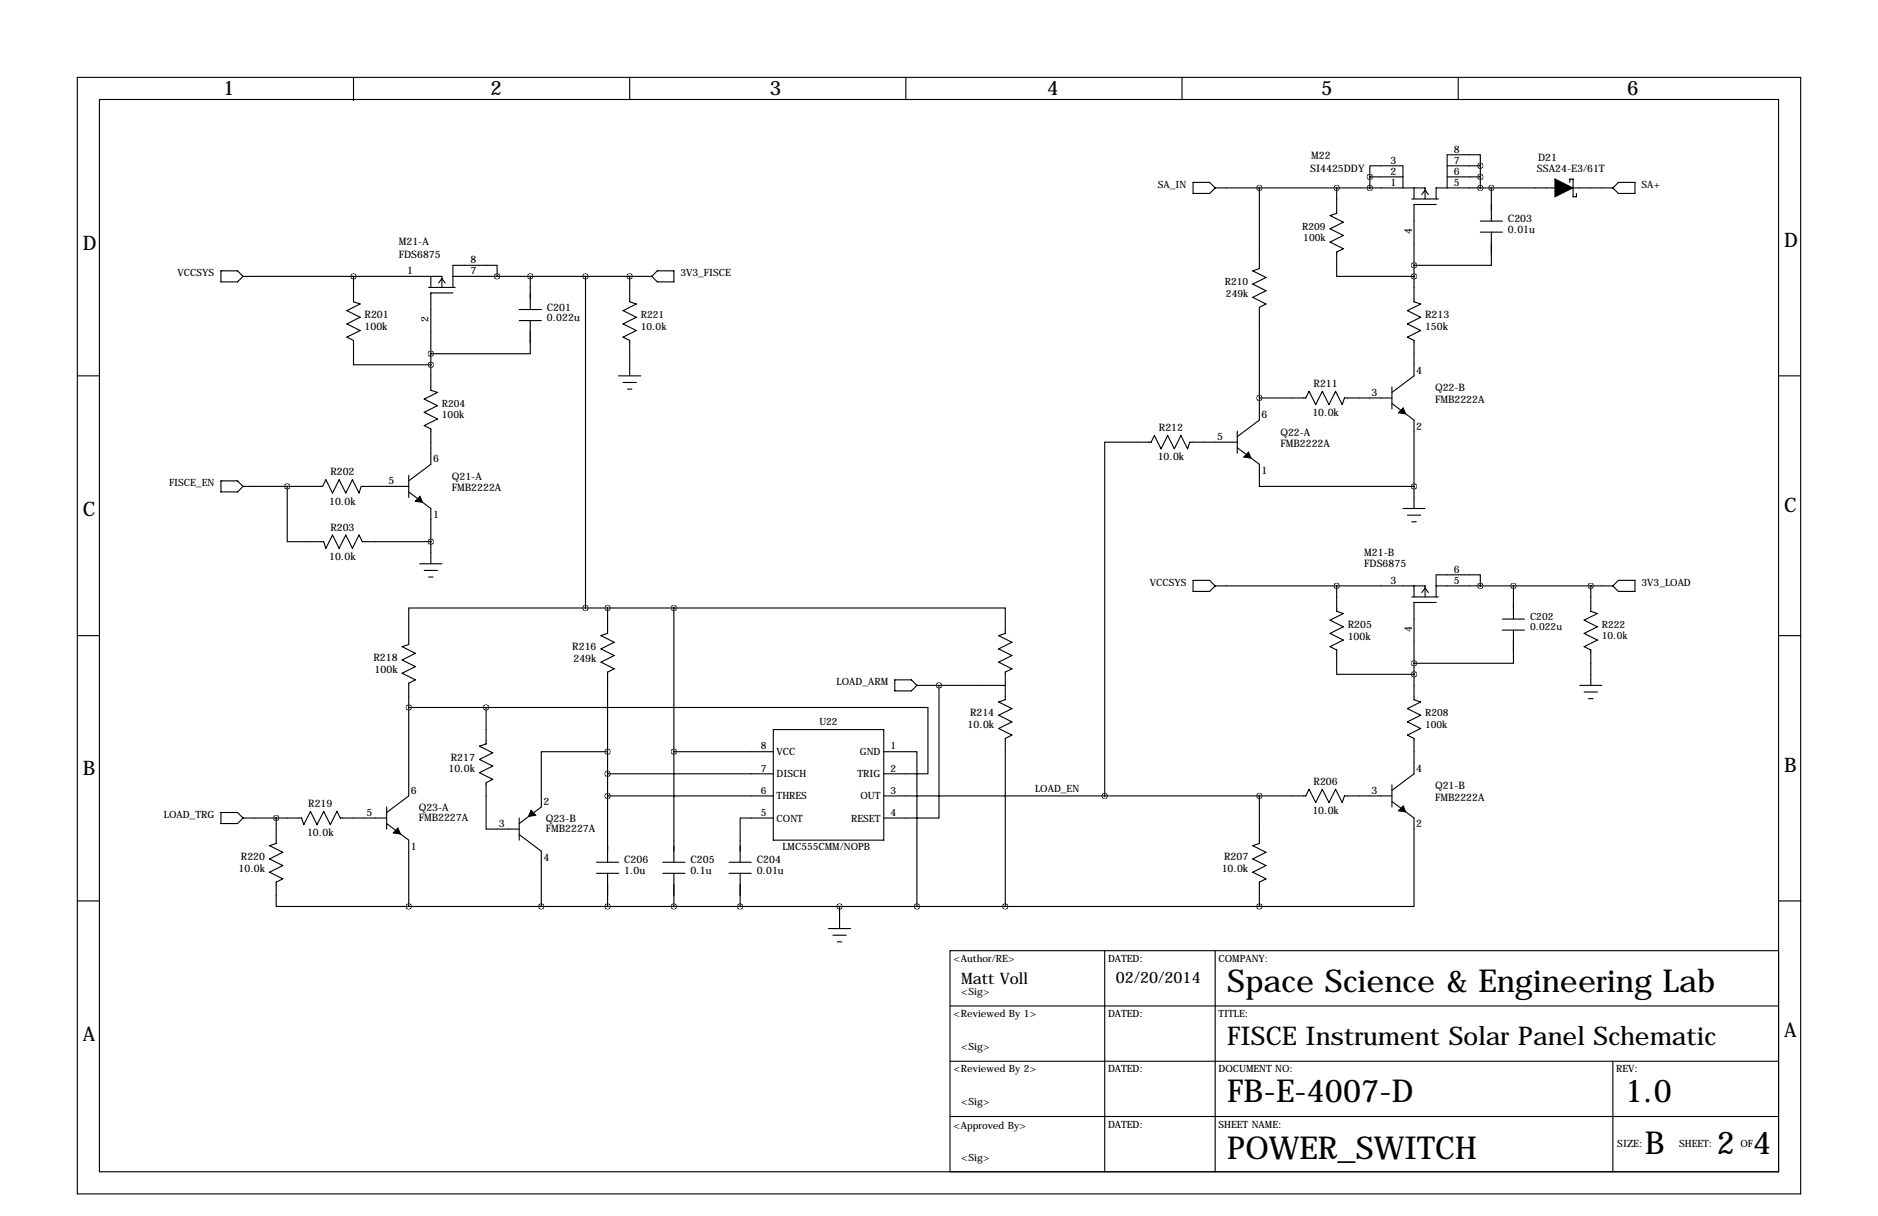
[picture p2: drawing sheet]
<svg xmlns="http://www.w3.org/2000/svg" width="432mm" height="279mm" viewBox="0 0 432 279" stroke-linecap="round" stroke-linejoin="round" font-family="sans-serif">
<g fill="none" stroke="#000" stroke-width=".25">
<path d="M17.8 17.8h396.2v256.5h-396.2zM81.3 17.8v5.3M144.8 17.8v5.1M208.3 17.8v5.1M271.8 17.8v5.1M335.3 17.8v5.1M22.9 22.9h386v246.3h-386zM332.7 38.1h7.7M340.4 38.1v-2.5h-7.7v7.6M340.4 38.1v5.1M274.3 41.9h3.8l1.3 1.3-1.3 1.2h-3.8zM279.4 43.2h48.3v2.5"/>
<path d="M289.6 43.2v18.5l-1.6 .5 3.1 1.6-3.1 1.5 3.1 1.5-3.1 1.5 3.1 1.5-1.5 .8v25.9l-5.1 3.8M307.3 43.2v5.8l-1.5 .5 3.1 1.6-3.1 1.5 3.1 1.5-3.1 1.5 3.1 1.6-1.6 .7v5.6h17.8M315 40.6v-2.5h7.6v5.1M315 40.6h7.6M315 40.6v2.6M324.6 45.7h6.1M325.1 43.2v2.5M326.9 44.7l.8-1 .7 1M330.2 47h-5.1v22.3l1.5 .5-3 1.6 3 1.5-3 1.5 3 1.5-3 1.6 1.5 .7v8.2l-5.1 3.8M332.7 40.6h7.7M340.4 50.8h5M340.4 53.3h5"/>
<path d="M342.9 53.3v7.7h-17.8M342.9 43.2v7.6M357.5 43.2h-27.3v2.5M360.9 41.9v-.8h.8v4.1h.8v-.8M361.6 43.2h9.2M370.8 43.2l1.3-1.3h3.8v2.5h-3.8zM50.8 62.2h3.8l1.3 1.3-1.3 1.3h-3.8zM55.9 63.5h45.7v2.5M81.3 63.5v5.8l1.5 .5-3 1.6 3 1.5-3 1.5 3 1.5-3 1.6 1.5 .7v5.6h17.8M98.6 66h6M99.1 63.5v2.5M100.8 65l.8-1 .8 1"/>
<path d="M104.1 67.3h-5v22.4l1.5 .5-3.1 1.5 3.1 1.5-3.1 1.5 3.1 1.6-3.1 1.5 1.6 .8v8.1l-5.1 3.8M104.1 63.5h45.8M114.3 63.5v-2.5h-10.2v5M119.4 71.1h5.1M119.4 73.7h5.1M121.9 73.7v7.6h-22.8M121.9 63.5v7.6M134.6 63.5v76.2M144.8 63.5v5.8l1.5 .5-3 1.6 3 1.5-3 1.5 3 1.5-3 1.6 1.5 .7v8.2M149.9 63.5l1.2-1.3h3.8v2.6h-3.8zM17.8 86.4h5.1M142.2 86.4h5.1"/>
<path d="M143.3 87.9h3M144.3 89.4h1M284.5 99.1v5M289.6 91.4h10.6l.8-1.5 1.5 3.1 1.5-3.1 1.6 3.1 1.5-3.1 1.5 3.1 .5-1.6h10.9M320 92.7l5.1 3.8v20.3M320 88.9v5.1M408.9 86.4h5.1M50.8 110.5h3.8l1.3 1.3-1.3 1.2h-3.8zM55.9 111.8h18.3l.7-1.6 1.6 3.1 1.5-3.1 1.5 3.1 1.5-3.1 1.5 3.1 .6-1.5h10.9M66 111.8v12.7h8.4l.5 1.5 1.6-3.1 1.5 3.1 1.5-3.1 1.5 3.1 1.5-3.1 .8 1.6h15.8M94 113l5.1 3.8v12.7M94 109.2v5.1"/>
<path d="M284.5 102.9l5.1 3.8v5.1h35.5M284.5 101.6h-10.9l-.6 1.5-1.5-3-1.5 3-1.5-3-1.5 3-1.6-3-.7 1.5h-10.7v81.3M322.6 116.8h5.1M323.6 118.4h3M324.6 119.9h1M96.5 129.5h5.1M97.5 131.1h3.1M98.6 132.6h1M134.6 139.7h-40.6v8.4l-1.5 .5 3 1.5-3 1.5 3 1.6-3 1.5 3 1.5-1.5 .8v25.9l-5.1 3.8M134.6 139.7h20.3M139.7 139.7v5.8l-1.5 .5 3 1.6-3 1.5 3 1.5-3 1.5 3 1.6-1.5 .7v43.7M154.9 139.7h76.2v5.8l-1.5 .5 3.1 1.6-3.1 1.5 3.1 1.5-3.1 1.5 3.1 1.6-1.6 .7v6.4l-1.5 .5 3.1 1.5-3.1 1.5 3.1 1.6-3.1 1.5 3.1 1.5-1.6 .8v38.6"/>
<path d="M154.9 139.7v58.4M274.3 133.3h3.8l1.3 1.3-1.3 1.3h-3.8zM279.4 134.6h48.3v2.6M307.3 134.6v5.9l1.6 .5-3.1 1.5 3.1 1.5-3.1 1.5 3.1 1.6-3.1 1.5 1.5 .8v5.5h17.8M324.6 137.2h6.1M325.1 134.6v2.6M326.9 136.1l.8-1 .7 1M330.2 138.4h-5.1v22.4l1.5 .5-3 1.5 3 1.5-3 1.6 3 1.5-3 1.5 1.5 .8v8.1l-5.1 3.8M330.2 134.6h40.6M340.4 134.6v-2.5h-10.2v5.1M348 134.6v7.6M365.8 134.6v5.9l1.5 .5-3.1 1.5 3.1 1.5-3.1 1.5 3.1 1.6-3.1 1.5 1.6 .8v8.1"/>
<path d="M370.8 134.6l1.3-1.3h3.8v2.6h-3.8zM17.8 146h5.1M205.7 156.2h3.8l1.3 1.3-1.3 1.3h-3.8zM210.8 157.5h20.3M215.9 157.5v30.5h-12.7M345.4 142.2h5.1M345.4 144.8h5.1M348 144.8v7.6h-22.9M363.2 157.5h5.1M364.2 159h3.1M408.9 146h5.1M94 162.6h17.8"/>
<path d="M111.8 162.6v8.3l-1.6 .5 3.1 1.6-3.1 1.5 3.1 1.5-3.1 1.5 3.1 1.6-1.5 .7v10.7h7.6M111.8 162.6h101.6v15.2h-10.2M139.7 172.7h-15.2v12.7l-5.1 3.8M139.7 177.8h38.1M154.9 172.7h22.9M177.8 167.6h25.4v25.4h-25.4zM203.2 172.7h7.6v35.6M365.3 160.5h1M50.8 186.7h3.8l1.3 1.3-1.3 1.2h-3.8zM55.9 188h13.4l.5 1.5 1.6-3.1 1.5 3.1 1.5-3.1 1.5 3.1 1.6-3.1 .7 1.6h10.7M63.5 188v5.8l-1.5 .5 3 1.5-3 1.6 3 1.5-3 1.5 3 1.5-1.5 .8v5.6h30.5M88.9 189.2l5.1 3.8v15.3"/>
<path d="M88.9 185.4v5.1M119.4 188v5M119.4 191.8l5.1 3.8v12.7M137.2 198.1h5M139.7 182.9h38.1M152.4 198.1h5.1M167.6 198.1h5.1M177.8 188h-7.6v10.1M203.2 182.9h97l.8-1.5 1.5 3 1.5-3 1.6 3 1.5-3 1.5 3 .5-1.5h10.9M289.6 182.9v10.9l-1.6 .5 3.1 1.5-3.1 1.6 3.1 1.5-3.1 1.5 3.1 1.5-1.5 .8v5.6M320 184.1l5.1 3.9v20.3h-35.5M320 180.3v5.1"/>
<path d="M17.8 207h5.1M94 208.3h195.6M137.2 200.7h5M139.7 200.7v7.6M152.4 200.7h5.1M154.9 200.7v7.6M167.6 200.7h5.1M170.2 200.7v7.6M190.5 213.4h5.1M191.5 214.9h3.1M192.5 216.4h1M193 208.3v5.1"/>
<path d="M254 218.4v50.8M279.4 218.4v50.8M408.9 207h5.2M408.9 218.4h-190.5v50.8M218.4 231.1h190.5M218.4 256.5h190.5M218.4 243.8h190.5M370.8 243.8v25.4"/>
</g>
<path d="M357.5 41.1l4.1 2.1-4.1 2zM322.6 93.7l.6 1.4-1.6-.3zM96.6 114l.5 1.4-1.6-.2zM287.1 103.9l.5 1.4-1.6-.3zM91.5 190.2l.5 1.4-1.6-.2zM122.1 186.2l1 1.1-1.6 .3zM322.6 185.2l.6 1.3-1.6-.2z" fill="#000" stroke="#000" stroke-width=".25"/>
<path d="M325.1 61a.05 .05 0 0 0 .1 0 .05 .05 0 0 0-.1 0zM314.9 40.6a.05 .05 0 0 0 .1 0 .05 .05 0 0 0-.1 0zM314.9 43.2a.05 .05 0 0 0 .1 0 .05 .05 0 0 0-.1 0zM307.3 43.2a.05 .05 0 0 0 .1 0 .05 .05 0 0 0-.1 0zM340.3 43.2a.05 .05 0 0 0 .1 0 .05 .05 0 0 0-.1 0zM340.3 40.6a.05 .05 0 0 0 .1 0 .05 .05 0 0 0-.1 0zM340.3 38.1a.05 .05 0 0 0 .1 0 .05 .05 0 0 0-.1 0zM99 81.3a.05 .05 0 0 0 .1 0 .05 .05 0 0 0-.1 0zM81.2 63.5a.05 .05 0 0 0 .1 0 .05 .05 0 0 0-.1 0zM325.1 152.4a.05 .05 0 0 0 .1 0 .05 .05 0 0 0-.1 0zM307.3 134.6a.05 .05 0 0 0 .1 0 .05 .05 0 0 0-.1 0zM340.3 134.6a.05 .05 0 0 0 .1 0 .05 .05 0 0 0-.1 0zM347.9 134.6a.05 .05 0 0 0 .1 0 .05 .05 0 0 0-.1 0zM121.9 63.5a.05 .05 0 0 0 .1 0 .05 .05 0 0 0-.1 0zM289.5 91.4a.05 .05 0 0 0 .1 0 .05 .05 0 0 0-.1 0zM170.1 208.3a.05 .05 0 0 0 .1 0 .05 .05 0 0 0-.1 0zM93.9 208.3a.05 .05 0 0 0 .1 0 .05 .05 0 0 0-.1 0zM124.4 208.3a.05 .05 0 0 0 .1 0 .05 .05 0 0 0-.1 0zM210.8 208.3a.05 .05 0 0 0 .1 0 .05 .05 0 0 0-.1 0zM193 208.3a.05 .05 0 0 0 .1 0 .05 .05 0 0 0-.1 0zM289.5 43.2a.05 .05 0 0 0 .1 0 .05 .05 0 0 0-.1 0zM289.5 182.9a.05 .05 0 0 0 .1 0 .05 .05 0 0 0-.1 0zM154.9 172.7a.05 .05 0 0 0 .1 0 .05 .05 0 0 0-.1 0zM154.9 208.3a.05 .05 0 0 0 .1 0 .05 .05 0 0 0-.1 0zM111.7 162.6a.05 .05 0 0 0 .1 0 .05 .05 0 0 0-.1 0zM93.9 162.6a.05 .05 0 0 0 .1 0 .05 .05 0 0 0-.1 0zM99 83.8a.05 .05 0 0 0 .1 0 .05 .05 0 0 0-.1 0zM66 111.8a.05 .05 0 0 0 .1 0 .05 .05 0 0 0-.1 0zM99 124.5a.05 .05 0 0 0 .1 0 .05 .05 0 0 0-.1 0zM325.1 111.8a.05 .05 0 0 0 .1 0 .05 .05 0 0 0-.1 0zM325.1 63.5a.05 .05 0 0 0 .1 0 .05 .05 0 0 0-.1 0zM325.1 154.9a.05 .05 0 0 0 .1 0 .05 .05 0 0 0-.1 0zM289.5 208.3a.05 .05 0 0 0 .1 0 .05 .05 0 0 0-.1 0zM134.6 63.5a.05 .05 0 0 0 .1 0 .05 .05 0 0 0-.1 0zM134.6 139.7a.05 .05 0 0 0 .1 0 .05 .05 0 0 0-.1 0zM154.9 139.7a.05 .05 0 0 0 .1 0 .05 .05 0 0 0-.1 0zM231.1 208.3a.05 .05 0 0 0 .1 0 .05 .05 0 0 0-.1 0zM144.7 63.5a.05 .05 0 0 0 .1 0 .05 .05 0 0 0-.1 0zM365.7 134.6a.05 .05 0 0 0 .1 0 .05 .05 0 0 0-.1 0z" fill="#000" stroke="#000" stroke-width="1.3"/>
<g font-size="7.3">
<text x="282.2" y="227.8">Space Science &amp; Engineering Lab</text>
<text x="282.2" y="253.2">FB-E-4007-D</text>
<text x="373.6" y="253.2">1.0</text>
<text x="282.2" y="266.2">POWER_SWITCH</text>
<text x="378.2" y="265.2">B</text>
<text x="394.7" y="265.2">2</text>
<text x="403.1" y="265.2">4</text>
</g>
<text font-size="5.9" x="282.2" y="240.1">FISCE Instrument Solar Panel Schematic</text>
<g font-size="4.6">
<text x="51.3" y="21.9">1</text>
<text x="112.8" y="21.9">2</text>
<text x="177" y="21.9">3</text>
<text x="240.8" y="21.9">4</text>
<text x="303.8" y="21.9">5</text>
<text x="374.1" y="21.9">6</text>
<text x="19" y="57.5">D</text>
<text x="410.2" y="56.7">D</text>
<text x="19" y="118.5">C</text>
<text x="410.2" y="117.7">C</text>
<text x="19" y="178.1">B</text>
<text x="410.2" y="177.4">B</text>
<text x="19" y="239.1">A</text>
<text x="410.2" y="238.3">A</text>
</g>
<g font-size="3.6">
<text x="221" y="226.1">Matt Voll</text>
<text x="256.5" y="225.8">02/20/2014</text>
</g>
<g font-size="2.4">
<text x="334.3" y="35.1">8</text>
<text x="301.2" y="39.6">SI4425DDY</text>
<text x="301.5" y="36.5">M22</text>
<text x="319.7" y="40.1">2</text>
<text x="319.7" y="37.6">3</text>
<text x="334.3" y="40.1">6</text>
<text x="334.3" y="37.6">7</text>
<text x="353.4" y="39.5">SSA24-E3/61T</text>
<text x="353.7" y="37.1">D21</text>
<text x="319.7" y="42.7">1</text>
<text x="334.3" y="42.7">5</text>
<text x="324.6" y="53.7" transform="rotate(-90 324.6 53.7)">4</text>
<text x="346.7" y="51.1">C203</text>
<text x="346.7" y="53.5">0.01u</text>
<text x="91.7" y="56.3">M21-A</text>
<text x="91.7" y="59.2">FDS6875</text>
<text x="93.6" y="63">1</text>
<text x="108.2" y="63">7</text>
<text x="108.2" y="60.5">8</text>
<text x="125.7" y="71.4">C201</text>
<text x="83.8" y="73.2">R201</text>
<text x="83.8" y="75.8">100k</text>
<text x="98.6" y="74" transform="rotate(-90 98.6 74)">2</text>
<text x="125.7" y="73.8">0.022u</text>
<text x="327.7" y="73.2">R213</text>
<text x="327.7" y="75.8">150k</text>
<text x="302" y="88.9">R211</text>
<text x="325.6" y="85.9">4</text>
<text x="329.9" y="89.9">Q22-B</text>
<text x="301.7" y="95.6">10.0k</text>
<text x="315.4" y="90.9">3</text>
<text x="329.9" y="92.6">FMB2222A</text>
<text x="266.5" y="99.1">R212</text>
<text x="279.8" y="101.1">5</text>
<text x="290.1" y="96">6</text>
<text x="294.4" y="100.1">Q22-A</text>
<text x="325.6" y="98.7">2</text>
<text x="99.6" y="106.2">6</text>
<text x="266.2" y="105.8">10.0k</text>
<text x="294.4" y="102.8">FMB2222A</text>
<text x="76" y="109.2">R202</text>
<text x="89.3" y="111.3">5</text>
<text x="103.9" y="110.2">Q21-A</text>
<text x="103.9" y="112.9">FMB2222A</text>
<text x="290.1" y="108.8">1</text>
<text x="75.7" y="116">10.0k</text>
<text x="99.6" y="119">1</text>
<text x="76" y="121.9">R203</text>
<text x="75.7" y="128.7">10.0k</text>
<text x="313.7" y="127.6">M21-B</text>
<text x="313.7" y="130.3">FDS6875</text>
<text x="334.3" y="131.6">6</text>
<text x="319.7" y="134.1">3</text>
<text x="334.3" y="134.1">5</text>
<text x="131.6" y="149.4">R216</text>
<text x="309.9" y="144.3">R205</text>
<text x="309.9" y="146.9">100k</text>
<text x="324.6" y="145.1" transform="rotate(-90 324.6 145.1)">4</text>
<text x="85.9" y="151.9">R218</text>
<text x="86.1" y="154.6">100k</text>
<text x="131.9" y="152">249k</text>
<text x="222.5" y="167.3">10.0k</text>
<text x="223" y="164.6">R214</text>
<text x="103.1" y="177.4">10.0k</text>
<text x="103.7" y="174.8">R217</text>
<text x="325.6" y="177.3">4</text>
<text x="70.9" y="185.4">R219</text>
<text x="94.5" y="182.4">6</text>
<text x="125" y="184.9">2</text>
<text x="302" y="180.3">R206</text>
<text x="315.4" y="182.4">3</text>
<text x="329.9" y="181.4">Q21-B</text>
<text x="329.9" y="184">FMB2222A</text>
<text x="84.2" y="187.5">5</text>
<text x="96.3" y="186.4">Q23-A</text>
<text x="96.3" y="188.6">FMB2227A</text>
<text x="114.7" y="190">3</text>
<text x="125.5" y="189">Q23-B</text>
<text x="125.5" y="191.1">FMB2227A</text>
<text x="301.7" y="187.1">10.0k</text>
<text x="325.6" y="190.1">2</text>
<text x="55.4" y="197.6">R220</text>
<text x="70.6" y="192.2">10.0k</text>
<text x="94.5" y="195.2">1</text>
<text x="125" y="197.7">4</text>
<text x="281.5" y="197.6">R207</text>
<text x="54.8" y="200.3">10.0k</text>
<text x="143.5" y="198.4">C206</text>
<text x="143.5" y="200.8">1.0u</text>
<text x="158.7" y="198.4">C205</text>
<text x="158.7" y="200.8">0.1u</text>
<text x="174" y="198.4">C204</text>
<text x="174" y="200.8">0.01u</text>
<text x="280.9" y="200.3">10.0k</text>
</g>
<g font-size="2.3">
<text x="266.2" y="43.2">SA_IN</text>
<text x="377.4" y="43.2">SA+</text>
<text x="299.4" y="52.8">R209</text>
<text x="299.7" y="55.5">100k</text>
<text x="40.8" y="63.5">VCCSYS</text>
<text x="156.5" y="63.5">3V3_FISCE</text>
<text x="281.6" y="65.5">R210</text>
<text x="281.9" y="68.2">249k</text>
<text x="147.3" y="73.2">R221</text>
<text x="147.3" y="75.8">10.0k</text>
<text x="101.6" y="93.5">R204</text>
<text x="101.6" y="96.1">100k</text>
<text x="38.9" y="111.8">FISCE_EN</text>
<text x="264.4" y="134.6">VCCSYS</text>
<text x="377.4" y="134.6">3V3_LOAD</text>
<text x="351.8" y="142.5">C202</text>
<text x="351.8" y="144.9">0.022u</text>
<text x="368.3" y="144.3">R222</text>
<text x="368.3" y="146.9">10.0k</text>
<text x="192.4" y="157.5">LOAD_ARM</text>
<text x="188.4" y="166.6">U22</text>
<text x="327.7" y="164.6">R208</text>
<text x="327.7" y="167.2">100k</text>
<text x="175" y="172.2">8</text>
<text x="178.6" y="173.5">VCC</text>
<text x="197.7" y="173.5">GND</text>
<text x="204.7" y="172.2">1</text>
<text x="175" y="177.3">7</text>
<text x="178.6" y="178.6">DISCH</text>
<text x="197.2" y="178.6">TRIG</text>
<text x="204.7" y="177.3">2</text>
<text x="175" y="182.4">6</text>
<text x="178.6" y="183.7">THRES</text>
<text x="197.8" y="183.7">OUT</text>
<text x="204.7" y="182.4">3</text>
<text x="238" y="181.9">LOAD_EN</text>
<text x="37.7" y="188">LOAD_TRG</text>
<text x="175" y="187.5">5</text>
<text x="178.6" y="188.8">CONT</text>
<text x="195.7" y="188.8">RESET</text>
<text x="204.7" y="187.5">4</text>
<text x="179.9" y="195.4">LMC555CMM/NOPB</text>
<text x="219.2" y="221">&lt;Author/RE&gt;</text>
<text x="254.8" y="221">DATED:</text>
<text x="280.2" y="221">COMPANY:</text>
<text x="219.2" y="233.7">&lt;Reviewed By 1&gt;</text>
<text x="221" y="228.6">&lt;Sig&gt;</text>
<text x="254.8" y="233.7">DATED:</text>
<text x="280.2" y="233.7">TITLE:</text>
<text x="221" y="241.3">&lt;Sig&gt;</text>
<text x="219.2" y="246.4">&lt;Reviewed By 2&gt;</text>
<text x="254.8" y="246.4">DATED:</text>
<text x="280.2" y="246.4">DOCUMENT NO:</text>
<text x="371.6" y="246.4">REV:</text>
<text x="221" y="254">&lt;Sig&gt;</text>
<text x="219.2" y="259.3">&lt;Approved By&gt;</text>
<text x="254.8" y="259.1">DATED:</text>
<text x="280.2" y="259.1">SHEET NAME:</text>
<text x="371.9" y="263.7">SIZE:</text>
<text x="386.1" y="263.7">SHEET:</text>
<text x="400.2" y="263.7">OF</text>
<text x="221" y="266.7">&lt;Sig&gt;</text>
</g>
</svg>
